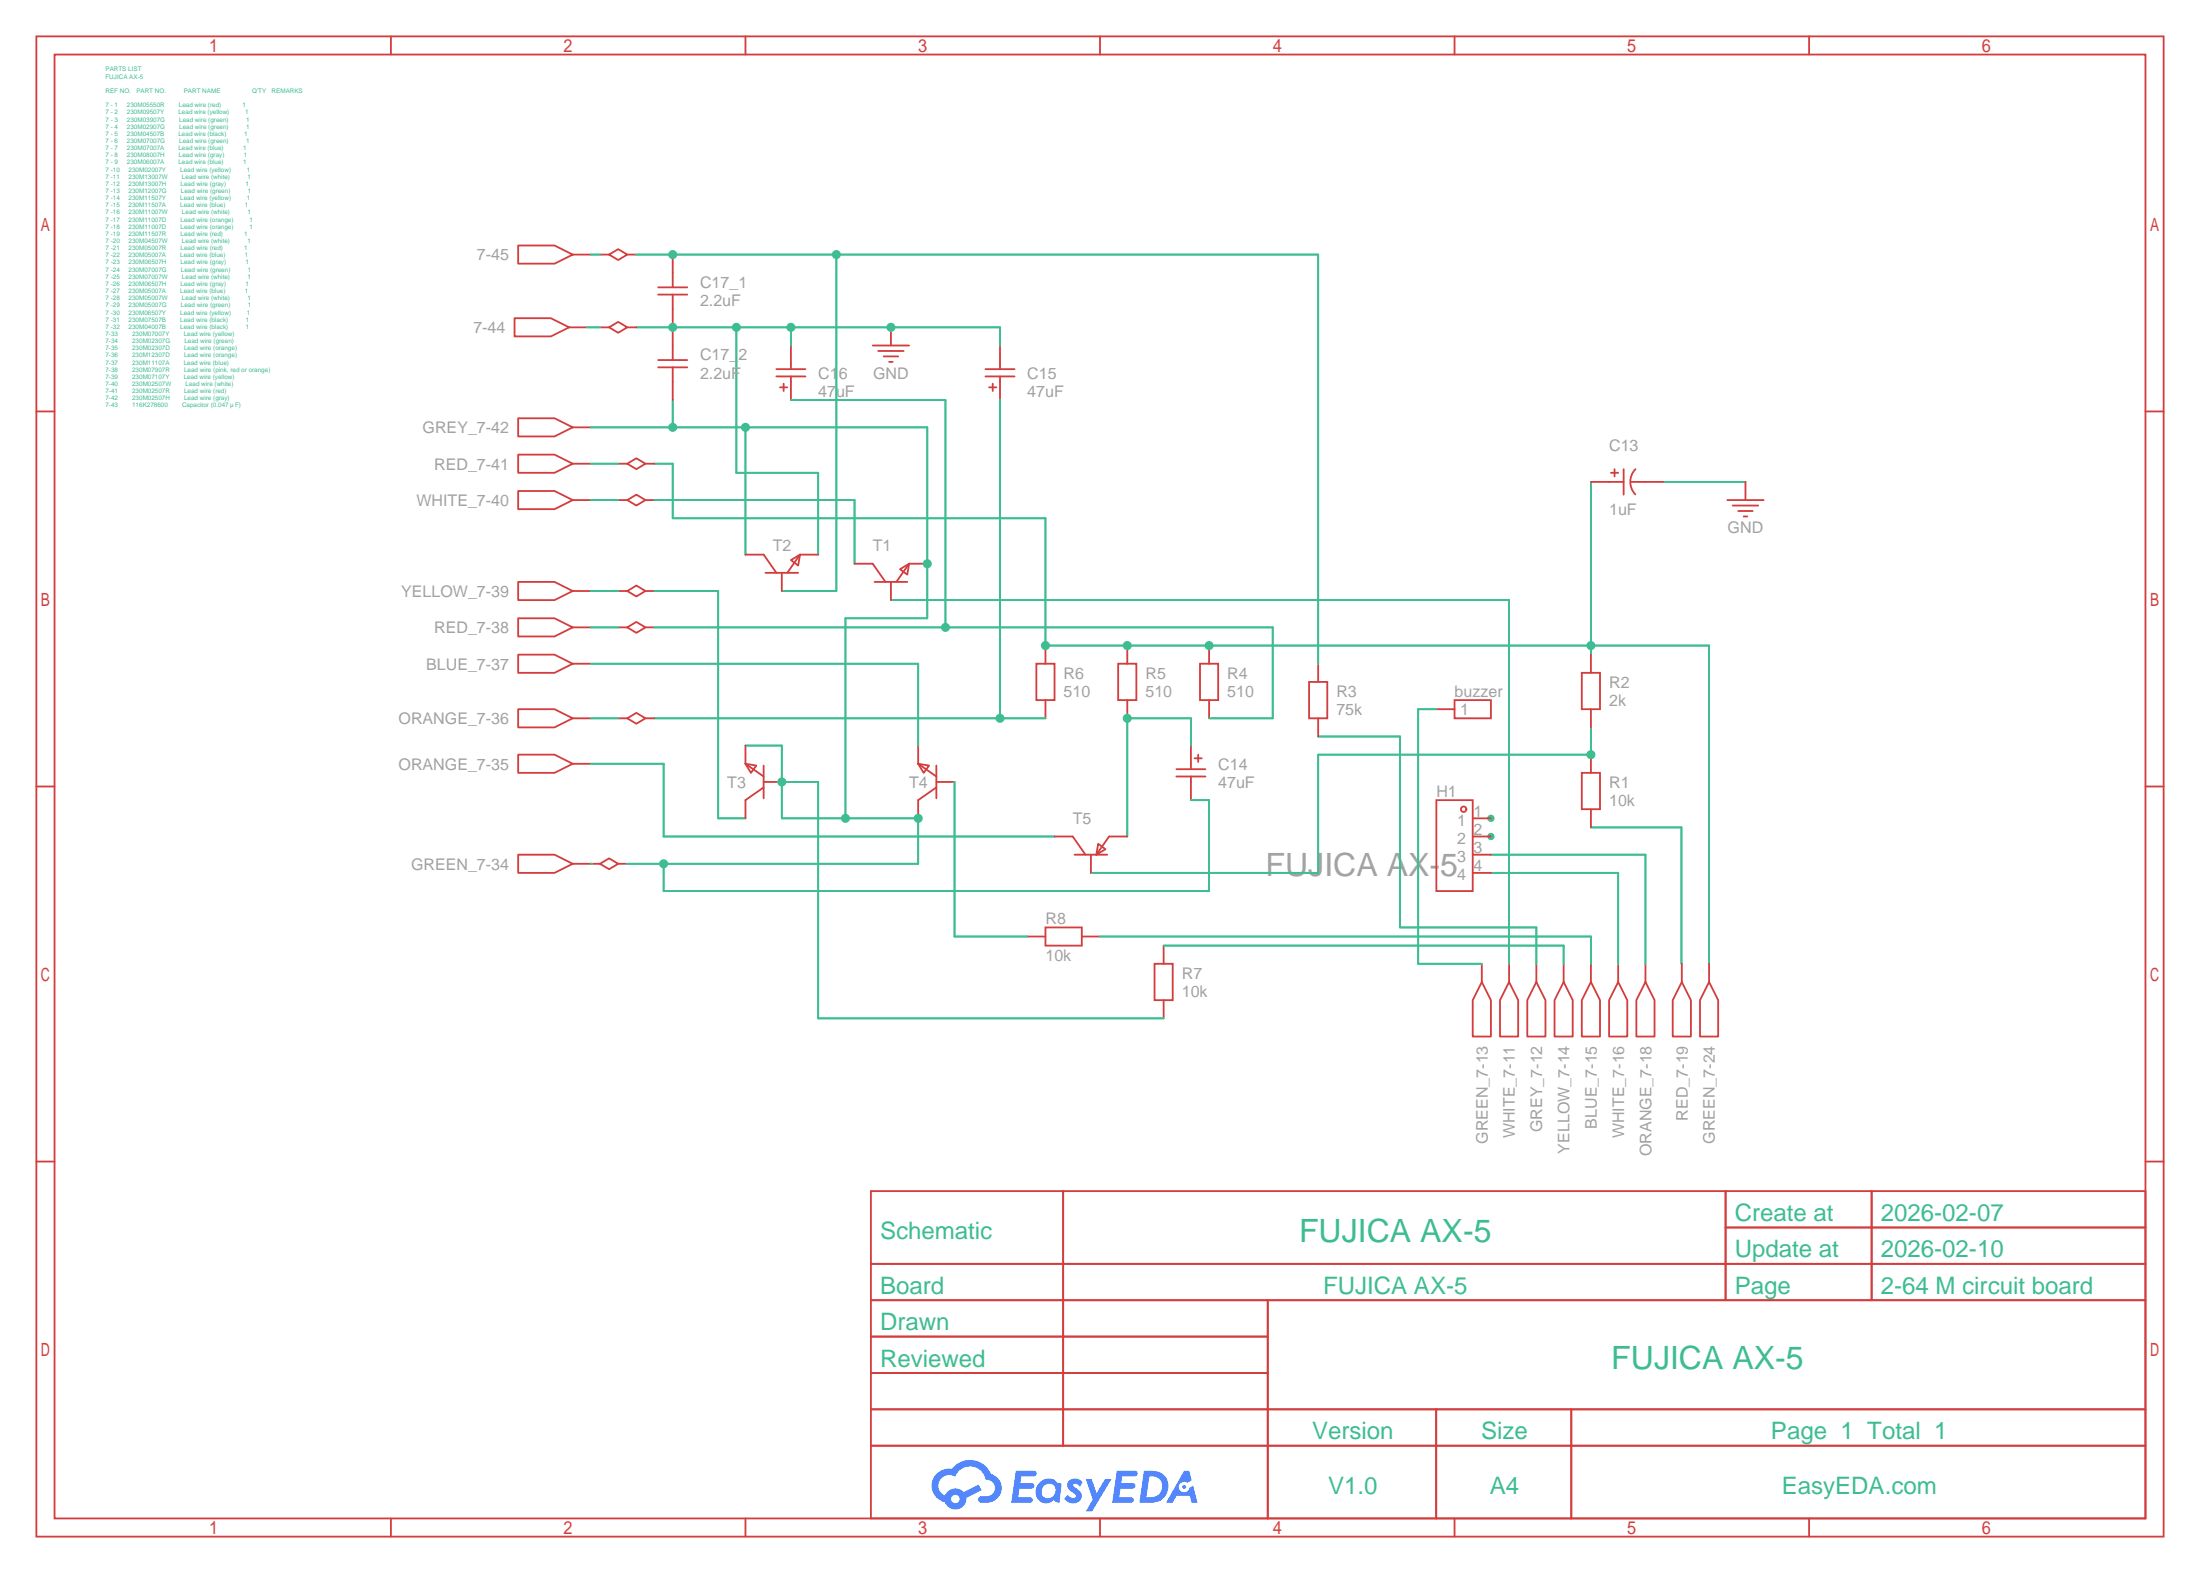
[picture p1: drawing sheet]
<svg xmlns="http://www.w3.org/2000/svg" width="307mm" height="220mm" viewBox="0 0 307 220" stroke-linecap="round" stroke-linejoin="round" font-family="sans-serif">
<g fill="#3dbd91">
<circle cx="208.3" cy="114.3" r=".51"/>
<circle cx="208.3" cy="116.8" r=".51"/>
</g>
<g fill="none" stroke="#d43d3d" stroke-width=".25">
<path d="M5.1 5.1h297.2v209.5h-297.2zM7.6 7.6h292.1v204.5h-292.1zM54.6 5.1v2.5M104.1 5.1v2.5M153.7 5.1v2.5M203.2 5.1v2.5M252.7 5.1v2.5M5.1 57.5h2.5M299.7 57.5h2.6M5.1 109.9h2.5M299.7 109.9h2.6M5.1 162.2h2.5"/>
<path d="M121.7 166.4h178v45.7h-178zM121.7 176.5h178M148.5 166.4v35.5M241.1 166.4v15.2M241.1 171.4h58.6M261.5 166.4v15.2M299.7 162.2h2.6M121.7 181.6h178M121.7 186.7h55.4M121.7 196.8h178M121.7 191.8h55.4M177.1 181.6v30.5"/>
<path d="M200.6 196.8v15.3M219.5 196.8v15.3M54.6 212.1v2.5M104.1 212.1v2.5M121.7 201.9h178M153.7 212.1v2.5M203.2 212.1v2.5M252.7 212.1v2.5"/>
</g>
<g fill="#5487ff">
<path d="M149.4 206.8a1.3 1.3 0 0 1 1.8 .3l-.4 .6a.54 .54 0 0 0-.9-.3l.1 .2a2.71 2.71 0 0 1 1.1 1.2 1.27 1.27 0 0 1-.8 1.2 1.27 1.27 0 0 1-1.4-.4l-.2-.2 .5-.6a.7 .7 0 0 0 1.1 .3l-.1-.3a2.4 2.4 0 0 1-1.1-1.4l.1-.4z"/>
<path d="M151.7 206.6h.8l.7 2 1.2-2h.9l-2.7 4.5h-.9l1-1.6z"/>
<path d="M141.9 205.4h1.6a1.31 1.31 0 0 1 1.3 .2 .4 .4 0 0 1-.4 .6h-1.7l-.2 .9h1.7a.4 .4 0 0 1 .3 .5 .4 .4 0 0 1-.4 .3h-1.7l-.1 1.2h.8a1.23 1.23 0 0 1 1.1 .2 .39 .39 0 0 1-.3 .6h-2.6z"/>
<path d="M156 205.4h1.6a1.32 1.32 0 0 1 1.3 .2 .39 .39 0 0 1-.4 .6h-1.7l-.1 .9h1.6a.4 .4 0 0 1 .3 .5 .4 .4 0 0 1-.4 .3h-1.7l-.1 1.2h.8a1.23 1.23 0 0 1 1.2 .2 .39 .39 0 0 1-.4 .6h-2.6z"/>
<path d="M165.4 205.4h.7l.4 1.4-.6 .3a.75 .75 0 0 0-1.2 .3 .75 .75 0 0 0 .5 1.1 .75 .75 0 0 0 1-.7l.5-.3 .6 2.4h-.8l-.3-1h-1.8l-.6 1h-.9z"/>
<path d="M159.8 205.4l-.6 4.5a6.3 6.3 0 0 0 2.8-.3 2.26 2.26 0 0 0 1.1-2.7 2.26 2.26 0 0 0-2.6-1.5zM160.6 206.2a1.47 1.47 0 0 1 1.8 1.3 1.47 1.47 0 0 1-1.5 1.6h-.7z"/>
<path d="M145.2 207.1a1.62 1.62 0 0 0-.4 2.1 1.62 1.62 0 0 0 2.1 .6l.3-.3 .4 .3 .4 .1 .3-2.5-.2-.2-.1-.1a.57 .57 0 0 1-.6-.3 1.73 1.73 0 0 0-2.2 .3zM145.8 207.6a.96 .96 0 0 1 1.5 0 .96 .96 0 0 1-.2 1.4 .95 .95 0 0 1-1.4 0 .95 .95 0 0 1 .1-1.4z"/>
<path d="M130.9 205.8a2.37 2.37 0 0 0 1.1 4 1.54 1.54 0 0 0 1.8 1 1.54 1.54 0 0 0 1.2-1.6l2.2-1.1-.5-.7-2.1 1a1.57 1.57 0 0 0-2.6 .5 1.5 1.5 0 0 1-.7-2.1 1.5 1.5 0 0 1 2.2-.5 2.23 2.23 0 0 1 2.2-1.5 2.23 2.23 0 0 1 2 1.9 1.16 1.16 0 0 1 1.3 1.1 1.16 1.16 0 0 1-1.1 1.2h-.7a.47 .47 0 0 0-.6 .4 .47 .47 0 0 0 .5 .5 2.33 2.33 0 0 0 2.9-2.1 2.1 2.1 0 0 0-1.6-1.9 3.2 3.2 0 0 0-5.4-.8h-.4a2.55 2.55 0 0 0-1.7 .7zM132.9 209.4a.6 .6 0 0 1 1.2 0 .6 .6 0 0 1-1.2 0z"/>
<circle cx="165.4" cy="207.7" r=".28"/>
</g>
<g fill="none" stroke="#3dbd91" stroke-width=".25">
<path d="M82.5 35.6h1.3M88.9 35.6h95.2v57.1M116.8 35.6v46.9h-7.6M82 45.7h1.8M82.5 59.7h47v26.7h-11.4v27.9M88.9 45.7h50.8v2.6M94 55.9v3.8M102.9 45.7v20.3h11.4v11.5M104.1 59.7v17.8M110.5 45.7v2.6M110.5 55.9h21.6v31.7M139.7 55.9v44.4"/>
<path d="M82.5 64.8h3.9M82.5 69.8h3.9M91.4 64.8h2.6v7.6h52v17.8h92.8v44.4M91.4 69.8h28v8.9M222.2 67.3v24.1M232.4 67.3h11.4M82.5 92.7h45.8v11.4M82.5 87.6h3.9M82.5 82.5h3.9M91.4 87.6h86.4v12.7h-8.9M91.4 82.5h8.9v31.8h3.8M124.5 83.8h86.3v50.8"/>
<path d="M200.7 99.1h-2.6v35.5h8.9M82.5 100.3h3.9M82.5 106.7h10.2v10.1h54.6M91.4 100.3h54.6M104.1 104.1h5.1v10.2h19.1v6.3h-40.7M109.2 109.2h5.1v33h48.3M133.3 109.2v21.6h10.2M166.4 104.1v-3.8h-8.9v16.5M166.4 111.8h2.5v12.7h-76.2v-3.9M184.1 102.9h11.5v26.6h19v5.1M208.3 119.4h21.6v15.2M222.2 101.6v3.8h-38.1v16.5h-31.7"/>
<path d="M222.2 115.6h12.7v19M82.5 120.6h.1M153.7 130.8h68.5v3.8M162.6 132.1h55.8v2.5M208.3 121.9h17.8v12.7"/>
</g>
<g fill="none" stroke="#d43d3d" stroke-width=".25">
<path d="M72.4 34.3h5.1l2.5 1.3-2.5 1.2h-5.1zM80 35.6h2.5M83.8 35.6h1.3M85.1 35.6l1.3-.8 1.2 .8-1.2 .7zM87.6 35.6h1.3M94 35.6v4.5M71.9 44.4h5.1l2.5 1.3-2.5 1.3h-5.1zM72.4 58.4h5.1l2.5 1.3-2.5 1.3h-5.1zM79.5 45.7h2.5M80 59.7h2.5M83.8 45.7h1.3M85.1 45.7l1.3-.7 1.2 .7-1.2 .8z"/>
<path d="M87.6 45.7h1.3M91.9 41.1h4.1M91.9 40.1h4.1M91.9 51.3h4.1M91.9 50.3h4.1M94 41.1v9.2M94 51.3v4.6M108.5 52.6h4M108.5 51.6h4M109 54.1h1M109.5 53.6v1M110.5 48.3v3.3"/>
<path d="M110.5 52.6v3.3M121.9 48.3h5.1M122.7 49h3.5M123.4 49.8h2.1M124.2 50.5h.5M124.5 45.7v2.6M137.7 52.6h4M137.7 51.6h4M138.2 54.1h1M138.7 53.6v1M139.7 48.3v3.3M139.7 52.6v3.3"/>
<path d="M72.4 63.5h5.1l2.5 1.3-2.5 1.2h-5.1zM72.4 68.6h5.1l2.5 1.2-2.5 1.3h-5.1zM80 64.8h2.5M80 69.8h2.5M86.4 64.8h1.2M86.4 69.8h1.2M87.6 64.8l1.3-.8 1.3 .8-1.3 .7zM87.6 69.8l1.3-.7 1.3 .7-1.3 .8zM90.2 64.8h1.2M90.2 69.8h1.2M104.1 77.5h2.6l1.8 2.5M110.5 78.2l1.3-.7-.3 1.5z"/>
<path d="M111.8 77.5l-1.8 2.5M111.8 77.5h2.5M119.4 78.7h2.5l1.8 2.6M125.7 79.5l1.3-.8-.3 1.6zM127 78.7l-1.8 2.6M127 78.7h2.5M222.2 67.3h4.6M225 66h1.1M225.6 65.5v1M226.8 65.5v3.6M227.8 67.3h4.6M228.5 65.5a2.54 2.54 0 0 0 0 3.6"/>
<path d="M241.3 69.8h5.1M242.1 70.6h3.5M242.8 71.4h2.1M243.6 72.1h.5M243.8 67.3v2.5M72.4 81.3h5.1l2.5 1.2-2.5 1.3h-5.1zM72.4 86.4h5.1l2.5 1.2-2.5 1.3h-5.1zM72.4 91.4h5.1l2.5 1.3-2.5 1.3h-5.1zM72.4 99.1h5.1l2.5 1.2-2.5 1.3h-5.1zM80 82.5h2.5M80 87.6h2.5M80 92.7h2.5"/>
<path d="M86.4 82.5h1.2M86.4 87.6h1.2M87.6 87.6l1.3-.7 1.3 .7-1.3 .8zM87.6 82.5l1.3-.7 1.3 .7-1.3 .8zM90.2 82.5h1.2M90.2 87.6h1.2M106.9 80h4.6M109.2 80v2.5M122.2 81.3h4.5M124.5 81.3v2.5M144.8 92.7h2.5v5.1h-2.5zM146 90.2v2.5"/>
<path d="M146 97.8v2.5M156.2 92.7h2.5v5.1h-2.5zM157.5 90.2v2.5M157.5 97.8v2.5M167.6 92.7h2.6v5.1h-2.6zM168.9 90.2v2.5M168.9 97.8v2.5M182.9 95.2h2.5v5.1h-2.5zM184.1 92.7v2.5M200.7 99.1h2.5M203.2 97.8h5.1v2.5h-5.1zM221 94h2.5v5.1h-2.5z"/>
<path d="M222.2 91.4v2.6M222.2 99.1v2.5M72.4 105.4h5.1l2.5 1.3-2.5 1.2h-5.1zM72.4 119.4h5.1l2.5 1.2-2.5 1.3h-5.1zM80 100.3h2.5M80 106.7h2.5M86.4 100.3h1.2M87.6 100.3l1.3-.7 1.3 .7-1.3 .8zM90.2 100.3h1.2M104.1 106.7l1.6 .2-.8 1zM104.1 106.7l2.6 1.8M104.1 104.1v2.6"/>
<path d="M106.7 109.2h2.5M106.7 106.9v4.6M106.7 110l-2.6 1.8v2.5M128.3 106.7l1.5 .2-.8 1zM128.3 106.7l2.5 1.8M128.3 104.1v2.6M130.8 106.9v4.6M130.8 110l-2.5 1.8v2.5M130.8 109.2h2.5M147.3 116.8h2.6l1.7 2.6M150.1 119.4h4.6M152.4 119.4v2.5"/>
<path d="M153.4 117.9l1 .7-1.2 .8zM157.5 116.8h-2.6l-1.7 2.6M164.3 107.4h4.1M164.3 108.5h4.1M166.4 104.1v3.3M166.4 108.5v3.3M166.9 105.9h1M167.4 105.4v1M184.1 100.3v2.6M200.7 111.8h5v12.7h-5zM205.7 114.3h2.6M205.7 116.8h2.6"/>
<path d="M205.7 119.4h2.6M221 107.9h2.5v5.1h-2.5zM222.2 105.4v2.5M222.2 113v2.6M80 120.6h3.8M83.8 120.6l1.3-.7 1.3 .7-1.3 .8zM86.4 120.6h1.2M143.5 130.8h2.5M146 129.5h5.1v2.6h-5.1zM151.1 130.8h2.6M161.3 134.6h2.5v5.1h-2.5zM162.6 132.1v2.5"/>
<path d="M162.6 139.7v2.5M205.7 121.9h2.6M207 137.2l1.3 2.5v5.1h-2.6v-5.1zM207 134.6v2.6M210.8 137.2l1.3 2.5v5.1h-2.6v-5.1zM210.8 134.6v2.6M214.6 137.2l1.3 2.5v5.1h-2.5v-5.1zM214.6 134.6v2.6M218.4 137.2l1.3 2.5v5.1h-2.5v-5.1zM218.4 134.6v2.6M222.2 137.2l1.3 2.5v5.1h-2.5v-5.1zM222.2 134.6v2.6"/>
<path d="M226.1 137.2l1.2 2.5v5.1h-2.5v-5.1zM226.1 134.6v2.6M229.9 137.2l1.2 2.5v5.1h-2.5v-5.1zM229.9 134.6v2.6M234.9 137.2l1.3 2.5v5.1h-2.5v-5.1zM234.9 134.6v2.6M238.8 137.2l1.2 2.5v5.1h-2.5v-5.1zM238.8 134.6v2.6"/>
<circle cx="204.5" cy="113" r=".38"/>
</g>
<g fill="#3dbd91">
<circle cx="222.3" cy="105.4" r=".63"/>
<circle cx="157.5" cy="90.2" r=".63"/>
<circle cx="168.9" cy="90.2" r=".63"/>
<circle cx="222.3" cy="90.2" r=".63"/>
<circle cx="146.1" cy="90.2" r=".63"/>
<circle cx="102.9" cy="45.7" r=".63"/>
<circle cx="94" cy="45.7" r=".63"/>
<circle cx="110.5" cy="45.7" r=".63"/>
<circle cx="124.5" cy="45.7" r=".63"/>
<circle cx="139.7" cy="100.3" r=".63"/>
<circle cx="132.1" cy="87.6" r=".63"/>
<circle cx="116.8" cy="35.6" r=".63"/>
<circle cx="94" cy="35.6" r=".63"/>
<circle cx="109.2" cy="109.2" r=".63"/>
<circle cx="118.1" cy="114.3" r=".63"/>
<circle cx="128.3" cy="114.3" r=".63"/>
<circle cx="92.7" cy="120.6" r=".63"/>
<circle cx="129.5" cy="78.7" r=".63"/>
<circle cx="104.1" cy="59.7" r=".63"/>
<circle cx="94" cy="59.7" r=".63"/>
<circle cx="157.5" cy="100.3" r=".63"/>
</g>
<text font-size="4.5" fill="#a2a2a2" x="176.8" y="122.3">FUJICA AX-5</text>
<g font-size="4.5" fill="#3dbc91">
<text x="181.5" y="173.4">FUJICA AX-5</text>
<text x="225.1" y="191.2">FUJICA AX-5</text>
</g>
<g font-size="3.4" fill="#3dbc91">
<text x="122.9" y="173.1">Schematic</text>
<text x="242.3" y="170.6">Create at</text>
<text x="262.7" y="170.6">2026-02-07</text>
<text x="242.3" y="175.6">Update at</text>
<text x="262.7" y="175.6">2026-02-10</text>
<text x="122.9" y="180.7">Board</text>
<text x="122.9" y="185.8">Drawn</text>
<text x="184.8" y="180.7">FUJICA AX-5</text>
<text x="242.3" y="180.7">Page</text>
<text x="262.7" y="180.7">2-64 M circuit board</text>
<text x="122.9" y="190.9">Reviewed</text>
<text x="183.3" y="201">Version</text>
<text x="206.9" y="201">Size</text>
<text x="247.4" y="201">Page 1 Total 1</text>
<text x="185.5" y="208.7">V1.0</text>
<text x="208.1" y="208.7">A4</text>
<text x="248.9" y="208.7">EasyEDA.com</text>
</g>
<g font-size="2.2" fill="#a2a2a2">
<text x="66.6" y="36.4">7-45</text>
<text x="97.8" y="40.2">C17_1</text>
<text x="66.1" y="46.5">7-44</text>
<text x="97.8" y="42.7">2.2uF</text>
<text x="97.8" y="50.4">C17_2</text>
<text x="97.8" y="52.9">2.2uF</text>
<text x="114.3" y="52.9">C16</text>
<text x="122" y="52.9">GND</text>
<text x="143.5" y="52.9">C15</text>
<text x="114.3" y="55.4">47uF</text>
<text x="143.5" y="55.4">47uF</text>
<text x="59" y="60.5">GREY_7-42</text>
<text x="60.7" y="65.6">RED_7-41</text>
<text x="224.8" y="63.1">C13</text>
<text x="58.2" y="70.7">WHITE_7-40</text>
<text x="224.8" y="71.9">1uF</text>
<text x="107.9" y="77">T2</text>
<text x="121.9" y="77">T1</text>
<text x="241.3" y="74.5">GND</text>
<text x="56" y="83.4">YELLOW_7-39</text>
<text x="60.7" y="88.5">RED_7-38</text>
<text x="59.5" y="93.5">BLUE_7-37</text>
<text x="148.6" y="94.8">R6</text>
<text x="160" y="94.8">R5</text>
<text x="171.4" y="94.8">R4</text>
<text x="55.7" y="101.2">ORANGE_7-36</text>
<text x="148.6" y="97.3">510</text>
<text x="160" y="97.3">510</text>
<text x="171.4" y="97.3">510</text>
<text x="186.7" y="97.3">R3</text>
<text x="186.7" y="99.9">75k</text>
<text x="203.2" y="97.3">buzzer</text>
<text x="204" y="99.9">1</text>
<text x="224.8" y="96.1">R2</text>
<text x="224.8" y="98.6">2k</text>
<text x="55.7" y="107.5">ORANGE_7-35</text>
<text x="170.2" y="107.5">C14</text>
<text x="101.6" y="110">T3</text>
<text x="127" y="110">T4</text>
<text x="170.2" y="110">47uF</text>
<text x="200.7" y="111.3">H1</text>
<text x="224.8" y="110">R1</text>
<text x="224.8" y="112.6">10k</text>
<text x="149.9" y="115.1">T5</text>
<text x="203.6" y="115.4">1</text>
<text x="203.6" y="117.9">2</text>
<text x="205.9" y="114.1">1</text>
<text x="205.9" y="116.6">2</text>
<text x="205.9" y="119.2">3</text>
<text x="57.4" y="121.5">GREEN_7-34</text>
<text x="203.6" y="120.4">3</text>
<text x="203.6" y="123">4</text>
<text x="205.9" y="121.7">4</text>
<text x="146" y="129.1">R8</text>
<text x="146" y="134.2">10k</text>
<text x="165.1" y="136.7">R7</text>
<text x="165.1" y="139.3">10k</text>
<text x="207.8" y="159.8" transform="rotate(-90 207.8 159.8)">GREEN_7-13</text>
<text x="211.6" y="159" transform="rotate(-90 211.6 159)">WHITE_7-11</text>
<text x="215.5" y="158.1" transform="rotate(-90 215.5 158.1)">GREY_7-12</text>
<text x="219.3" y="161.1" transform="rotate(-90 219.3 161.1)">YELLOW_7-14</text>
<text x="223.1" y="157.6" transform="rotate(-90 223.1 157.6)">BLUE_7-15</text>
<text x="226.9" y="159" transform="rotate(-90 226.9 159)">WHITE_7-16</text>
<text x="230.7" y="161.5" transform="rotate(-90 230.7 161.5)">ORANGE_7-18</text>
<text x="235.8" y="156.5" transform="rotate(-90 235.8 156.5)">RED_7-19</text>
<text x="239.6" y="159.8" transform="rotate(-90 239.6 159.8)">GREEN_7-24</text>
</g>
<g font-size=".9" fill="#3dbc91">
<text x="14.7" y="10">PARTS LIST</text>
<text x="14.7" y="11">FUJICA AX-5</text>
<text x="14.7" y="13">REF NO.</text>
<text x="14.7" y="15">7 - 1</text>
<text x="14.7" y="16">7 - 2</text>
<text x="14.7" y="17">7 - 3</text>
<text x="14.7" y="18">7 - 4</text>
<text x="17.7" y="15">230M05550R</text>
<text x="17.7" y="16">230M09507Y</text>
<text x="17.7" y="17">230M03907G</text>
<text x="17.7" y="18">230M02907G</text>
<text x="19" y="13">PART NO.</text>
<text x="24.9" y="16">Lead wire (yellow)</text>
<text x="25" y="15">Lead wire (red)</text>
<text x="25" y="17">Lead wire (green)</text>
<text x="25" y="18">Lead wire (green)</text>
<text x="25.7" y="13">PART NAME</text>
<text x="33.9" y="15">1</text>
<text x="34.3" y="16">1</text>
<text x="34.4" y="17">1</text>
<text x="34.4" y="18">1</text>
<text x="35.2" y="13">Q'TY</text>
<text x="37.9" y="13">REMARKS</text>
<text x="14.7" y="19">7 - 5</text>
<text x="14.7" y="20">7 - 6</text>
<text x="14.7" y="21">7 - 7</text>
<text x="14.7" y="22">7 - 8</text>
<text x="14.7" y="23">7 - 9</text>
<text x="14.7" y="24">7 -10</text>
<text x="17.7" y="19">230M04507B</text>
<text x="17.7" y="20">230M07007G</text>
<text x="17.7" y="21">230M07007A</text>
<text x="17.7" y="22">230M08007H</text>
<text x="17.7" y="23">230M06007A</text>
<text x="18" y="24">230M02007Y</text>
<text x="24.9" y="19">Lead wire (black)</text>
<text x="24.9" y="21">Lead wire (blue)</text>
<text x="24.9" y="23">Lead wire (blue)</text>
<text x="25" y="22">Lead wire (gray)</text>
<text x="25" y="20">Lead wire (green)</text>
<text x="25.2" y="24">Lead wire (yellow)</text>
<text x="34" y="21">1</text>
<text x="34" y="23">1</text>
<text x="34.1" y="22">1</text>
<text x="34.1" y="19">1</text>
<text x="34.4" y="20">1</text>
<text x="34.5" y="24">1</text>
<text x="14.7" y="25">7 -11</text>
<text x="14.7" y="26">7 -12</text>
<text x="14.7" y="27">7 -13</text>
<text x="14.7" y="28">7 -14</text>
<text x="14.7" y="29">7 -15</text>
<text x="14.7" y="30">7 -16</text>
<text x="18" y="25">230M13007W</text>
<text x="18" y="26">230M13007H</text>
<text x="18" y="27">230M12007G</text>
<text x="18" y="28">230M11507Y</text>
<text x="18" y="29">230M11507A</text>
<text x="18" y="30">230M11007W</text>
<text x="25.2" y="28">Lead wire (yellow)</text>
<text x="25.2" y="29">Lead wire (blue)</text>
<text x="25.2" y="26">Lead wire (gray)</text>
<text x="25.3" y="27">Lead wire (green)</text>
<text x="25.4" y="25">Lead wire (white)</text>
<text x="25.4" y="30">Lead wire (white)</text>
<text x="34.2" y="29">1</text>
<text x="34.3" y="26">1</text>
<text x="34.5" y="28">1</text>
<text x="34.6" y="25">1</text>
<text x="34.6" y="30">1</text>
<text x="34.6" y="27">1</text>
<text x="14.7" y="30.9">7 -17</text>
<text x="14.7" y="31.9">7 -18</text>
<text x="14.7" y="32.9">7 -19</text>
<text x="14.7" y="33.9">7 -20</text>
<text x="14.7" y="34.9">7 -21</text>
<text x="14.7" y="35.9">7 -22</text>
<text x="18" y="30.9">230M11007D</text>
<text x="18" y="31.9">230M11007D</text>
<text x="18" y="32.9">230M11507R</text>
<text x="18" y="33.9">230M04507W</text>
<text x="18" y="34.9">230M05007R</text>
<text x="18" y="35.9">230M05007A</text>
<text x="25.2" y="35.9">Lead wire (blue)</text>
<text x="25.2" y="30.9">Lead wire (orange)</text>
<text x="25.2" y="31.9">Lead wire (orange)</text>
<text x="25.2" y="32.9">Lead wire (red)</text>
<text x="25.2" y="34.9">Lead wire (red)</text>
<text x="25.4" y="33.9">Lead wire (white)</text>
<text x="34.1" y="32.9">1</text>
<text x="34.1" y="34.9">1</text>
<text x="34.2" y="35.9">1</text>
<text x="34.6" y="33.9">1</text>
<text x="34.8" y="30.9">1</text>
<text x="34.8" y="31.9">1</text>
<text x="14.7" y="36.9">7 -23</text>
<text x="14.7" y="37.9">7 -24</text>
<text x="14.7" y="38.9">7 -25</text>
<text x="14.7" y="39.9">7 -26</text>
<text x="14.7" y="40.9">7 -27</text>
<text x="14.7" y="41.9">7 -28</text>
<text x="18" y="36.9">230M06507H</text>
<text x="18" y="37.9">230M07007G</text>
<text x="18" y="38.9">230M07007W</text>
<text x="18" y="39.9">230M06507H</text>
<text x="18" y="40.9">230M05007A</text>
<text x="18" y="41.9">230M05007W</text>
<text x="25.2" y="40.9">Lead wire (blue)</text>
<text x="25.2" y="36.9">Lead wire (gray)</text>
<text x="25.2" y="39.9">Lead wire (gray)</text>
<text x="25.3" y="37.9">Lead wire (green)</text>
<text x="25.4" y="38.9">Lead wire (white)</text>
<text x="25.4" y="41.9">Lead wire (white)</text>
<text x="34.2" y="40.9">1</text>
<text x="34.3" y="36.9">1</text>
<text x="34.3" y="39.9">1</text>
<text x="34.6" y="38.9">1</text>
<text x="34.6" y="41.9">1</text>
<text x="34.6" y="37.9">1</text>
<text x="14.7" y="42.9">7 -29</text>
<text x="14.7" y="43.9">7 -30</text>
<text x="14.7" y="44.9">7 -31</text>
<text x="14.7" y="45.9">7 -32</text>
<text x="14.7" y="46.9">7-33</text>
<text x="14.7" y="47.9">7-34</text>
<text x="18" y="42.9">230M05007G</text>
<text x="18" y="43.9">230M06507Y</text>
<text x="18" y="44.9">230M07507B</text>
<text x="18" y="45.9">230M04007B</text>
<text x="18.5" y="46.9">230M07007Y</text>
<text x="18.5" y="47.9">230M02307G</text>
<text x="25.2" y="43.9">Lead wire (yellow)</text>
<text x="25.2" y="44.9">Lead wire (black)</text>
<text x="25.2" y="45.9">Lead wire (black)</text>
<text x="25.3" y="42.9">Lead wire (green)</text>
<text x="25.7" y="46.9">Lead wire (yellow)</text>
<text x="25.8" y="47.9">Lead wire (green)</text>
<text x="34.4" y="44.9">1</text>
<text x="34.4" y="45.9">1</text>
<text x="34.5" y="43.9">1</text>
<text x="34.6" y="42.9">1</text>
<text x="14.7" y="48.9">7-35</text>
<text x="14.7" y="49.9">7-36</text>
<text x="14.7" y="50.9">7-37</text>
<text x="14.7" y="51.9">7-38</text>
<text x="14.7" y="52.9">7-39</text>
<text x="14.7" y="53.9">7-40</text>
<text x="18.5" y="48.9">230M02307D</text>
<text x="18.5" y="49.9">230M12307D</text>
<text x="18.5" y="50.9">230M11107A</text>
<text x="18.5" y="51.9">230M07907R</text>
<text x="18.5" y="52.9">230M07107Y</text>
<text x="18.5" y="53.9">230M02507W</text>
<text x="25.7" y="50.9">Lead wire (blue)</text>
<text x="25.7" y="52.9">Lead wire (yellow)</text>
<text x="25.7" y="48.9">Lead wire (orange)</text>
<text x="25.7" y="49.9">Lead wire (orange)</text>
<text x="25.7" y="51.9">Lead wire (pink, red or orange)</text>
<text x="25.9" y="53.9">Lead wire (white)</text>
<text x="14.7" y="54.9">7-41</text>
<text x="14.7" y="55.9">7-42</text>
<text x="14.7" y="56.9">7-43</text>
<text x="18.5" y="54.9">230M02507R</text>
<text x="18.5" y="55.9">230M02507H</text>
<text x="18.5" y="56.9">116K278600</text>
<text x="25.4" y="56.9">Capacitor (0.047</text>
<text x="25.7" y="54.9">Lead wire (red)</text>
<text x="25.7" y="55.9">Lead wire (gray)</text>
<text x="32.8" y="56.9">F)</text>
</g>
</svg>
